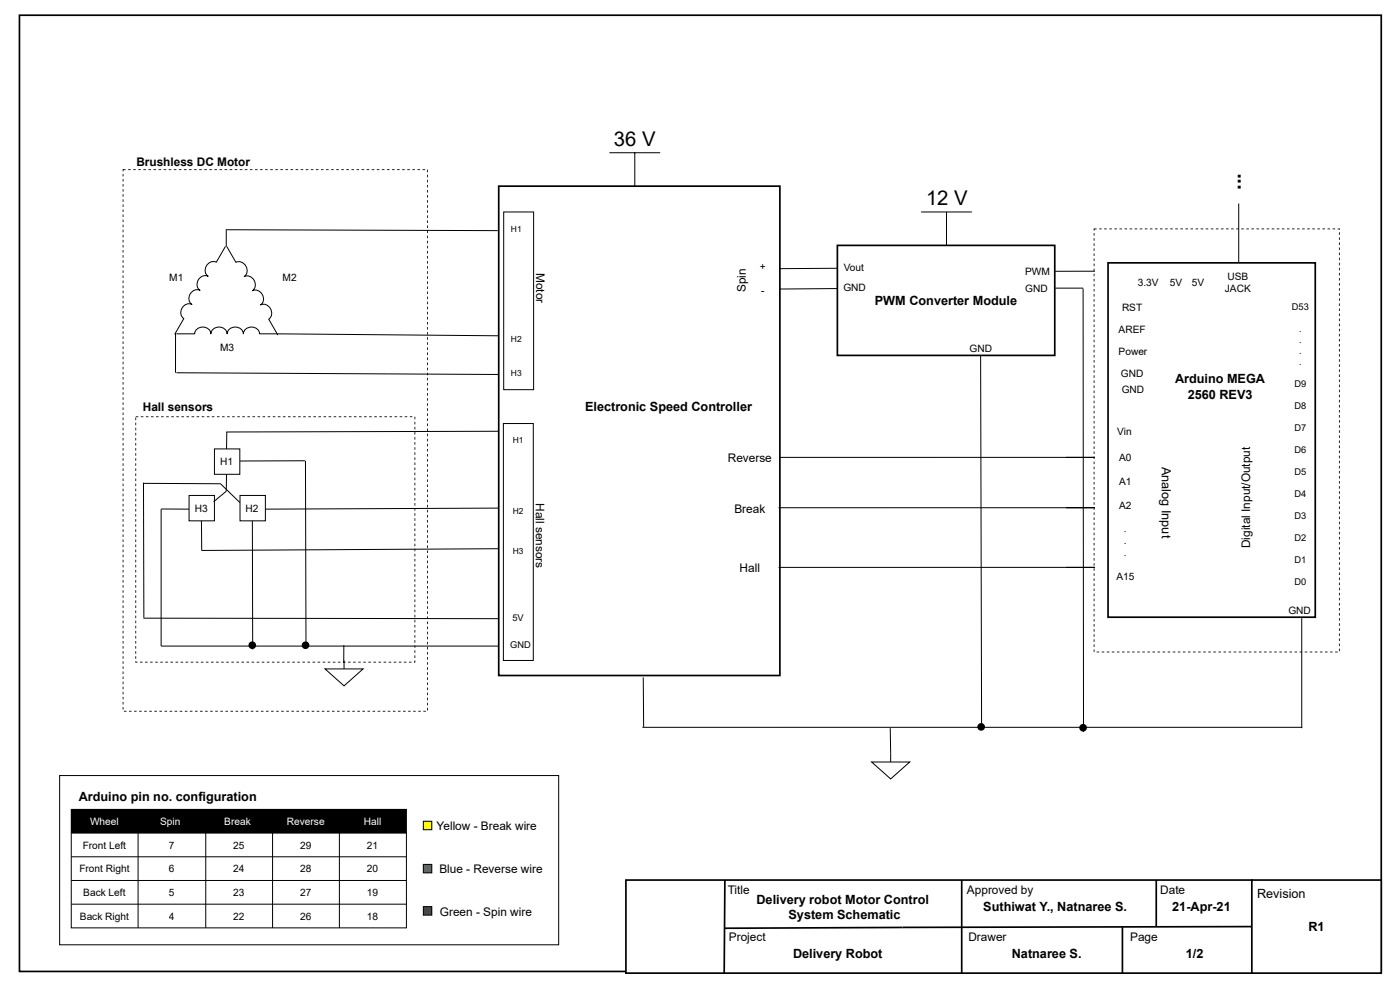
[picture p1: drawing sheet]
<svg xmlns="http://www.w3.org/2000/svg" width="420mm" height="297mm" viewBox="0 0 420 297" stroke-linecap="round" stroke-linejoin="round" font-family="sans-serif">
<path d="M5.8 4.6h408.8v286.8h-408.8zM187.9 264h50.7v28h-50.7z" fill="none" stroke="#000" stroke-width=".51"/>
<path d="M203.1 147h14.2v2.8h-14.2z" fill="#f8f9fa"/>
<path d="M187.9 264h187.8v28h-187.8z" fill="#fff"/>
<path d="M187.9 264h187.8v28h-187.8zM217.6 264l-.2 28.2M288.7 264v28M336.9 278v14M347 264v14M375.7 278l-158.4 .5" fill="none" stroke="#000" stroke-width=".51"/>
<path d="M332.6 78.9h62.2v106.3h-62.2z" fill="#fff"/>
<path d="M332.6 78.9h62.2v106.3h-62.2z" fill="none" stroke="#000" stroke-width=".51"/>
<path d="M320 137.2h8.9h-95.2" fill="none" stroke="#000" stroke-width=".3"/>
<path d="M251.3 73.6h65.3v33h-65.3z" fill="#fff"/>
<path d="M251.3 73.6h65.3v33h-65.3z" fill="none" stroke="#000" stroke-width=".51"/>
<path d="M375.7 264h38.9v28h-38.9z" fill="#fff"/>
<path d="M375.7 264h38.9v28h-38.9z" fill="none" stroke="#000" stroke-width=".51"/>
<path d="M67.7 73.9l-2.8 4.8a2.48 2.48 0 0 0-3 1.1 2.48 2.48 0 0 0 .6 3.1 2.48 2.48 0 0 0-3 1.1 2.48 2.48 0 0 0 .5 3.1 2.48 2.48 0 0 0-2.9 1.1 2.48 2.48 0 0 0 .5 3.1 2.48 2.48 0 0 0-3 1.1 2.48 2.48 0 0 0 .6 3.2l-2.8 4.7M67.9 68.7v5.3M68 73.9l2.8 4.8a2.5 2.5 0 0 1 3 1.1 2.5 2.5 0 0 1-.5 3.2 2.5 2.5 0 0 1 3 1.1 2.5 2.5 0 0 1-.6 3.1 2.5 2.5 0 0 1 3 1.1 2.5 2.5 0 0 1-.5 3.2 2.5 2.5 0 0 1 3 1.1 2.5 2.5 0 0 1-.6 3.1l2.8 4.8M68.2 68.9l81.2 .3M52.7 99.9v11.9M52.9 100.2h5.5a2.48 2.48 0 0 1 2.5-2.1 2.48 2.48 0 0 1 2.4 2.1 2.48 2.48 0 0 1 2.4-2.1 2.48 2.48 0 0 1 2.5 2.1 2.48 2.48 0 0 1 2.4-2.1 2.48 2.48 0 0 1 2.4 2.1 2.48 2.48 0 0 1 2.5-2.1 2.48 2.48 0 0 1 2.4 2.1l72.2 .5M52.9 111.8l97.2 .6" fill="none" stroke="#000" stroke-width=".3"/>
<path d="M64.4 134.7h7.6v7.6h-7.6z" fill="#fff"/>
<path d="M64.4 134.7h7.6v7.6h-7.6z" fill="none" stroke="#000" stroke-width=".3"/>
<path d="M72 148.6h7.7v7.7h-7.7z" fill="#fff"/>
<path d="M72 148.6h7.7v7.7h-7.7z" fill="none" stroke="#000" stroke-width=".3"/>
<path d="M56.7 148.6h7.7v7.7h-7.7z" fill="#fff"/>
<path d="M68.1 129.6l-.1 5.1M91.5 138.2l-19.5 .1M91.7 138.2l.1 54.4M149.8 129.4l-81.9 .2M48.4 152.7v41.1h101.7M48.4 152.7h8.3M56.7 148.6h7.7v7.7h-7.7zM60.5 156.3v8.8l89.4-.5M66.1 145.1l5.9 5.7M68 142.3l-.1 5.1-3.8 3.1M75.7 156.3l.1 38.5M150.6 152.4l-70.9 .3" fill="none" stroke="#000" stroke-width=".3"/>
<g fill="#000">
<circle cx="75.7" cy="193.6" r="1.14"/>
<circle cx="91.7" cy="193.6" r="1.14"/>
</g>
<path d="M97.6 200.7h11.4l-5.7 5.1z" fill="#fff"/>
<path d="M42.9 145l23.2 .1M43.1 144.8l.1 40.5M43 185.5l107.1 .1M103.2 193.6v5.3M103.3 198.1v2.6M97.6 200.7h11.4l-5.7 5.1z" fill="none" stroke="#000" stroke-width=".3"/>
<path d="M42.3 124.9h.7v.3h-.7zM43.8 124.9h.8v.3h-.8zM45.3 124.9h.8v.3h-.8zM46.8 124.9h.8v.3h-.8zM48.4 124.9h.7v.3h-.7zM49.9 124.9h.7v.3h-.7zM51.4 124.9h.8v.3h-.8zM52.9 124.9h.8v.3h-.8zM54.5 124.9h.7v.3h-.7zM56 124.9h.7v.3h-.7zM57.5 124.9h.8v.3h-.8zM59 124.9h.8v.3h-.8zM60.5 124.9h.8v.3h-.8zM62.1 124.9h.7v.3h-.7zM63.6 124.9h.8v.3h-.8zM65.1 124.9h.8v.3h-.8zM66.6 124.9h.8v.3h-.8zM68.2 124.9h.7v.3h-.7zM69.7 124.9h.7v.3h-.7zM71.2 124.9h.8v.3h-.8zM72.7 124.9h.8v.3h-.8zM74.3 124.9h.7v.3h-.7zM75.8 124.9h.7v.3h-.7zM77.3 124.9h.8v.3h-.8zM78.8 124.9h.8v.3h-.8zM80.4 124.9h.7v.3h-.7zM81.9 124.9h.7v.3h-.7zM83.4 124.9h.8v.3h-.8zM84.9 124.9h.8v.3h-.8zM86.4 124.9h.8v.3h-.8zM88 124.9h.7v.3h-.7zM89.5 124.9h.8v.3h-.8zM91 124.9h.8v.3h-.8zM92.5 124.9h.8v.3h-.8zM94.1 124.9h.7v.3h-.7zM95.6 124.9h.7v.3h-.7zM97.1 124.9h.8v.3h-.8zM98.6 124.9h.8v.3h-.8zM100.2 124.9h.7v.3h-.7zM101.7 124.9h.7v.3h-.7zM103.2 124.9h.8v.3h-.8zM104.7 124.9h.8v.3h-.8zM106.2 124.9h.8v.3h-.8zM107.8 124.9h.7v.3h-.7zM109.3 124.9h.8v.3h-.8zM110.8 124.9h.8v.3h-.8zM112.3 124.9h.8v.3h-.8zM113.9 124.9h.7v.3h-.7zM115.4 124.9h.7v.3h-.7zM116.9 124.9h.8v.3h-.8zM118.4 124.9h.8v.3h-.8zM120 124.9h.7v.3h-.7zM121.5 124.9h.7v.3h-.7zM123 124.9h.8v.3h-.8zM124.4 125h.3v.8h-.3zM124.4 126.6h.3v.7h-.3zM124.4 128.1h.3v.7h-.3zM124.4 129.6h.3v.8h-.3zM124.4 131.1h.3v.8h-.3zM124.4 132.6h.3v.8h-.3zM124.4 134.2h.3v.7h-.3zM124.4 135.7h.3v.8h-.3zM124.4 137.2h.3v.8h-.3zM124.4 138.7h.3v.8h-.3zM124.4 140.3h.3v.7h-.3zM124.4 141.8h.3v.7h-.3zM124.4 143.3h.3v.8h-.3zM124.4 144.8h.3v.8h-.3zM124.4 146.4h.3v.7h-.3zM124.4 147.9h.3v.7h-.3zM124.4 149.4h.3v.8h-.3zM124.4 150.9h.3v.8h-.3zM124.4 152.5h.3v.7h-.3zM124.4 154h.3v.7h-.3zM124.4 155.5h.3v.8h-.3zM124.4 157h.3v.8h-.3zM124.4 158.5h.3v.8h-.3zM124.4 160.1h.3v.7h-.3zM124.4 161.6h.3v.8h-.3zM124.4 163.1h.3v.8h-.3zM124.4 164.6h.3v.8h-.3zM124.4 166.2h.3v.7h-.3zM124.4 167.7h.3v.7h-.3zM124.4 169.2h.3v.8h-.3zM124.4 170.7h.3v.8h-.3zM124.4 172.3h.3v.7h-.3zM124.4 173.8h.3v.7h-.3zM124.4 175.3h.3v.8h-.3zM124.4 176.8h.3v.8h-.3zM124.4 178.3h.3v.8h-.3zM124.4 179.9h.3v.7h-.3zM124.4 181.4h.3v.8h-.3zM124.4 182.9h.3v.8h-.3zM124.4 184.4h.3v.8h-.3zM124.4 186h.3v.7h-.3zM124.4 187.5h.3v.7h-.3zM124.4 189h.3v.8h-.3zM124.4 190.5h.3v.8h-.3zM124.4 192.1h.3v.7h-.3zM124.4 193.6h.3v.7h-.3zM124.4 195.1h.3v.8h-.3zM124.4 196.6h.3v.8h-.3zM124.4 198.1h.3v.7h-.4v-.3l.2 .2zM122.7 198.5h.8v.3h-.8zM121.2 198.5h.8v.3h-.8zM119.7 198.5h.8v.3h-.8zM118.2 198.5h.7v.3h-.7zM116.7 198.5h.7v.3h-.7zM115.1 198.5h.8v.3h-.8zM113.6 198.5h.8v.3h-.8zM112.1 198.5h.7v.3h-.7zM110.6 198.5h.7v.3h-.7zM109 198.5h.8v.3h-.8zM107.5 198.5h.8v.3h-.8zM106 198.5h.8v.3h-.8zM104.5 198.5h.7v.3h-.7zM102.9 198.5h.8v.3h-.8zM101.4 198.5h.8v.3h-.8zM99.9 198.5h.8v.3h-.8zM98.4 198.5h.7v.3h-.7zM96.9 198.5h.7v.3h-.7zM95.3 198.5h.8v.3h-.8zM93.8 198.5h.8v.3h-.8zM92.3 198.5h.7v.3h-.7zM90.8 198.5h.7v.3h-.7zM89.2 198.5h.8v.3h-.8zM87.7 198.5h.8v.3h-.8zM86.2 198.5h.8v.3h-.8zM84.7 198.5h.7v.3h-.7zM83.1 198.5h.8v.3h-.8zM81.6 198.5h.8v.3h-.8zM80.1 198.5h.8v.3h-.8zM78.6 198.5h.7v.3h-.7zM77.1 198.5h.7v.3h-.7zM75.5 198.5h.8v.3h-.8zM74 198.5h.8v.3h-.8zM72.5 198.5h.7v.3h-.7zM71 198.5h.7v.3h-.7zM69.4 198.5h.8v.3h-.8zM67.9 198.5h.8v.3h-.8zM66.4 198.5h.7v.3h-.7zM64.9 198.5h.7v.3h-.7zM63.3 198.5h.8v.3h-.8zM61.8 198.5h.8v.3h-.8zM60.3 198.5h.8v.3h-.8zM58.8 198.5h.7v.3h-.7zM57.2 198.5h.8v.3h-.8zM55.7 198.5h.8v.3h-.8zM54.2 198.5h.8v.3h-.8zM52.7 198.5h.7v.3h-.7zM51.2 198.5h.7v.3h-.7zM49.6 198.5h.8v.3h-.8zM48.1 198.5h.8v.3h-.8zM46.6 198.5h.7v.3h-.7zM45.1 198.5h.7v.3h-.7zM43.5 198.5h.8v.3h-.8zM42 198.5h.8v.3h-.8zM40.6 198.4h.3l-.2 .3 .6-.2v.3h-.7zM40.6 196.9h.3v.7h-.3zM40.6 195.4h.3v.7h-.3zM40.6 193.8h.3v.8h-.3zM40.6 192.3h.3v.8h-.3zM40.6 190.8h.3v.7h-.3zM40.6 189.3h.3v.7h-.3zM40.6 187.7h.3v.8h-.3zM40.6 186.2h.3v.8h-.3zM40.6 184.7h.3v.8h-.3zM40.6 183.2h.3v.7h-.3zM40.6 181.6h.3v.8h-.3zM40.6 180.1h.3v.8h-.3zM40.6 178.6h.3v.8h-.3zM40.6 177.1h.3v.7h-.3zM40.6 175.6h.3v.7h-.3zM40.6 174h.3v.8h-.3zM40.6 172.5h.3v.8h-.3zM40.6 171h.3v.7h-.3zM40.6 169.5h.3v.7h-.3zM40.6 167.9h.3v.8h-.3zM40.6 166.4h.3v.8h-.3zM40.6 164.9h.3v.8h-.3zM40.6 163.4h.3v.7h-.3zM40.6 161.8h.3v.8h-.3zM40.6 160.3h.3v.8h-.3zM40.6 158.8h.3v.8h-.3zM40.6 157.3h.3v.7h-.3zM40.6 155.8h.3v.7h-.3zM40.6 154.2h.3v.8h-.3zM40.6 152.7h.3v.8h-.3zM40.6 151.2h.3v.7h-.3zM40.6 149.7h.3v.7h-.3zM40.6 148.1h.3v.8h-.3zM40.6 146.6h.3v.8h-.3zM40.6 145.1h.3v.7h-.3zM40.6 143.6h.3v.7h-.3zM40.6 142h.3v.8h-.3zM40.6 140.5h.3v.8h-.3zM40.6 139h.3v.8h-.3zM40.6 137.5h.3v.7h-.3zM40.6 135.9h.3v.8h-.3zM40.6 134.4h.3v.8h-.3zM40.6 132.9h.3v.8h-.3zM40.6 131.4h.3v.7h-.3zM40.6 129.9h.3v.7h-.3zM40.6 128.3h.3v.8h-.3zM40.6 126.8h.3v.8h-.3zM40.6 125.3h.3v.7h-.3zM40.7 124.9h.8v.3h-.8z" fill="#000"/>
<path d="M149.7 55.9h84.4v146.8h-84.4z" fill="#fff"/>
<path d="M149.7 55.9h84.4v146.8h-84.4z" fill="none" stroke="#000" stroke-width=".51"/>
<g fill="none" stroke="#000" stroke-width=".3">
<path d="M182.9 45.8h15.2M190.5 45.8v10.2M151.2 63.6h9v53.3h-9zM276.5 63.6h15.2M284.1 63.6v10.1M251.5 86.6l-17.6 .1M251.5 80.5l-17.6 .1M316.7 86.4h8.4M325.1 86.6l.1 133M294.3 106.5l.3 111.7M151.1 127.1h9v71h-9zM320 170.2h8.9h-95.2"/>
<path d="M390.7 185.5v33M193.1 203.2l.1 14.9M267.2 218.5l.1 10.1M390.8 218.2h-198M261.6 228.6h11.4l-5.7 5.1z"/>
</g>
<g fill="#000">
<path d="M38.5 50.8h.7v.2h-.7zM40 50.8h.7v.2h-.7zM41.5 50.8h.8v.2h-.8zM43 50.8h.8v.2h-.8zM44.6 50.8h.7v.2h-.7zM46.1 50.8h.7v.2h-.7zM47.6 50.8h.8v.2h-.8zM49.1 50.8h.8v.2h-.8zM50.6 50.8h.8v.2h-.8zM52.2 50.8h.7v.2h-.7zM53.7 50.8h.8v.2h-.8zM55.2 50.8h.8v.2h-.8zM56.7 50.8h.8v.2h-.8zM58.3 50.8h.7v.2h-.7zM59.8 50.8h.7v.2h-.7zM61.3 50.8h.8v.2h-.8zM62.8 50.8h.8v.2h-.8zM64.4 50.8h.7v.2h-.7zM65.9 50.8h.7v.2h-.7zM67.4 50.8h.8v.2h-.8zM68.9 50.8h.8v.2h-.8zM70.4 50.8h.8v.2h-.8zM72 50.8h.7v.2h-.7zM73.5 50.8h.8v.2h-.8zM75 50.8h.8v.2h-.8zM76.5 50.8h.8v.2h-.8zM78.1 50.8h.7v.2h-.7zM79.6 50.8h.8v.2h-.8zM81.1 50.8h.8v.2h-.8zM82.6 50.8h.8v.2h-.8zM84.2 50.8h.7v.2h-.7zM85.7 50.8h.7v.2h-.7zM87.2 50.8h.8v.2h-.8zM88.7 50.8h.8v.2h-.8zM90.3 50.8h.7v.2h-.7zM91.8 50.8h.7v.2h-.7zM93.3 50.8h.8v.2h-.8zM94.8 50.8h.8v.2h-.8zM96.3 50.8h.8v.2h-.8zM97.9 50.8h.7v.2h-.7zM99.4 50.8h.8v.2h-.8zM100.9 50.8h.8v.2h-.8zM102.4 50.8h.8v.2h-.8zM104 50.8h.7v.2h-.7zM105.5 50.8h.7v.2h-.7zM107 50.8h.8v.2h-.8zM108.5 50.8h.8v.2h-.8zM110.1 50.8h.7v.2h-.7zM111.6 50.8h.7v.2h-.7zM113.1 50.8h.8v.2h-.8zM114.6 50.8h.8v.2h-.8zM116.1 50.8h.8v.2h-.8zM117.7 50.8h.7v.2h-.7zM119.2 50.8h.8v.2h-.8zM120.7 50.8h.8v.2h-.8zM122.2 50.8h.8v.2h-.8zM123.8 50.8h.7v.2h-.7zM125.3 50.8h.7v.2h-.7zM126.8 50.8h.8v.2h-.8zM128.2 50.9h.3v.8h-.3zM128.2 52.4h.3v.8h-.3zM128.2 53.9h.3v.8h-.3zM128.2 55.5h.3v.7h-.3zM128.2 57h.3v.8h-.3zM128.2 58.5h.3v.8h-.3zM128.2 60h.3v.8h-.3zM128.2 61.6h.3v.7h-.3zM128.2 63.1h.3v.7h-.3zM128.2 64.6h.3v.8h-.3zM128.2 66.1h.3v.8h-.3zM128.2 67.7h.3v.7h-.3zM128.2 69.2h.3v.7h-.3zM128.2 70.7h.3v.8h-.3zM128.2 72.2h.3v.8h-.3zM128.2 73.7h.3v.8h-.3zM128.2 75.3h.3v.7h-.3zM128.2 76.8h.3v.8h-.3zM128.2 78.3h.3v.8h-.3zM128.2 79.8h.3v.8h-.3zM128.2 81.4h.3v.7h-.3zM128.2 82.9h.3v.8h-.3zM128.2 84.4h.3v.8h-.3zM128.2 85.9h.3v.8h-.3zM128.2 87.5h.3v.7h-.3zM128.2 89h.3v.7h-.3zM128.2 90.5h.3v.8h-.3zM128.2 92h.3v.8h-.3zM128.2 93.6h.3v.7h-.3zM128.2 95.1h.3v.7h-.3zM128.2 96.6h.3v.8h-.3zM128.2 98.1h.3v.8h-.3zM128.2 99.6h.3v.8h-.3zM128.2 101.2h.3v.7h-.3zM128.2 102.7h.3v.8h-.3zM128.2 104.2h.3v.8h-.3zM128.2 105.7h.3v.8h-.3zM128.2 107.3h.3v.7h-.3zM128.2 108.8h.3v.7h-.3zM128.2 110.3h.3v.8h-.3zM128.2 111.8h.3v.8h-.3zM128.2 113.4h.3v.7h-.3zM128.2 114.9h.3v.7h-.3zM128.2 116.4h.3v.8h-.3zM128.2 117.9h.3v.8h-.3zM128.2 119.4h.3v.8h-.3zM128.2 121h.3v.7h-.3zM128.2 122.5h.3v.8h-.3zM128.2 124h.3v.8h-.3zM128.2 125.5h.3v.8h-.3zM128.2 127.1h.3v.7h-.3zM128.2 128.6h.3v.7h-.3zM128.2 130.1h.3v.8h-.3zM128.2 131.6h.3v.8h-.3zM128.2 133.2h.3v.7h-.3zM128.2 134.7h.3v.7h-.3zM128.2 136.2h.3v.8h-.3zM128.2 137.7h.3v.8h-.3zM128.2 139.2h.3v.8h-.3zM128.2 140.8h.3v.7h-.3zM128.2 142.3h.3v.8h-.3zM128.2 143.8h.3v.8h-.3zM128.2 145.3h.3v.8h-.3zM128.2 146.9h.3v.7h-.3zM128.2 148.4h.3v.7h-.3zM128.2 149.9h.3v.8h-.3zM128.2 151.4h.3v.8h-.3zM128.2 153h.3v.7h-.3zM128.2 154.5h.3v.7h-.3zM128.2 156h.3v.8h-.3zM128.2 157.5h.3v.8h-.3zM128.2 159.1h.3v.7h-.3zM128.2 160.6h.3v.7h-.3zM128.2 162.1h.3v.8h-.3zM128.2 163.6h.3v.8h-.3zM128.2 165.1h.3v.8h-.3zM128.2 166.7h.3v.7h-.3zM128.2 168.2h.3v.8h-.3zM128.2 169.7h.3v.8h-.3zM128.2 171.2h.3v.8h-.3zM128.2 172.8h.3v.7h-.3zM128.2 174.3h.3v.7h-.3zM128.2 175.8h.3v.8h-.3zM128.2 177.3h.3v.8h-.3zM128.2 178.9h.3v.7h-.3zM128.2 180.4h.3v.7h-.3zM128.2 181.9h.3v.8h-.3zM128.2 183.4h.3v.8h-.3zM128.2 184.9h.3v.8h-.3zM128.2 186.5h.3v.7h-.3zM128.2 188h.3v.8h-.3zM128.2 189.5h.3v.8h-.3zM128.2 191h.3v.8h-.3zM128.2 192.6h.3v.7h-.3zM128.2 194.1h.3v.7h-.3zM128.2 195.6h.3v.8h-.3zM128.2 197.1h.3v.8h-.3zM128.2 198.7h.3v.7h-.3zM128.2 200.2h.3v.7h-.3zM128.2 201.7h.3v.8h-.3zM128.2 203.2h.3v.8h-.3zM128.2 204.7h.3v.8h-.3zM128.2 206.3h.3v.7h-.3zM128.2 207.8h.3v.8h-.3zM128.2 209.3h.3v.8h-.3zM128.2 210.8h.3v.8h-.3zM128.2 212.4h.3v.7h-.3zM127.1 213.3h.7v.2h-.7zM125.5 213.3h.8v.2h-.8zM124 213.3h.8v.2h-.8zM122.5 213.3h.8v.2h-.8zM121 213.3h.7v.2h-.7zM119.4 213.3h.8v.2h-.8zM117.9 213.3h.8v.2h-.8zM116.4 213.3h.8v.2h-.8zM114.9 213.3h.7v.2h-.7zM113.4 213.3h.7v.2h-.7zM111.8 213.3h.8v.2h-.8zM110.3 213.3h.8v.2h-.8zM108.8 213.3h.7v.2h-.7zM107.3 213.3h.7v.2h-.7zM105.7 213.3h.8v.2h-.8zM104.2 213.3h.8v.2h-.8zM102.7 213.3h.8v.2h-.8zM101.2 213.3h.7v.2h-.7zM99.6 213.3h.8v.2h-.8zM98.1 213.3h.8v.2h-.8zM96.6 213.3h.8v.2h-.8zM95.1 213.3h.7v.2h-.7zM93.6 213.3h.7v.2h-.7zM92 213.3h.8v.2h-.8zM90.5 213.3h.8v.2h-.8zM89 213.3h.7v.2h-.7zM87.5 213.3h.7v.2h-.7zM85.9 213.3h.8v.2h-.8zM84.4 213.3h.8v.2h-.8zM82.9 213.3h.8v.2h-.8zM81.4 213.3h.7v.2h-.7zM79.8 213.3h.8v.2h-.8zM78.3 213.3h.8v.2h-.8zM76.8 213.3h.8v.2h-.8zM75.3 213.3h.7v.2h-.7zM73.7 213.3h.8v.2h-.8zM72.2 213.3h.8v.2h-.8zM70.7 213.3h.8v.2h-.8zM69.2 213.3h.7v.2h-.7zM67.7 213.3h.7v.2h-.7zM66.1 213.3h.8v.2h-.8zM64.6 213.3h.8v.2h-.8zM63.1 213.3h.7v.2h-.7zM61.6 213.3h.7v.2h-.7zM60 213.3h.8v.2h-.8zM58.5 213.3h.8v.2h-.8zM57 213.3h.8v.2h-.8zM55.5 213.3h.7v.2h-.7zM53.9 213.3h.8v.2h-.8zM52.4 213.3h.8v.2h-.8zM50.9 213.3h.8v.2h-.8zM49.4 213.3h.7v.2h-.7zM47.9 213.3h.7v.2h-.7zM46.3 213.3h.8v.2h-.8zM44.8 213.3h.8v.2h-.8zM43.3 213.3h.7v.2h-.7zM41.8 213.3h.7v.2h-.7zM40.2 213.3h.8v.2h-.8zM38.7 213.3h.8v.2h-.8zM37.2 213.3h.8v.2h-.8zM36.8 212.1h.3v.8h-.3zM36.8 210.6h.3v.7h-.3zM36.8 209.1h.3v.7h-.3zM36.8 207.5h.3v.8h-.3zM36.8 206h.3v.8h-.3zM36.8 204.5h.3v.8h-.3zM36.8 203h.3v.7h-.3zM36.8 201.4h.3v.8h-.3zM36.8 199.9h.3v.8h-.3zM36.8 198.4h.3v.8h-.3zM36.8 196.9h.3v.7h-.3zM36.8 195.4h.3v.7h-.3zM36.8 193.8h.3v.8h-.3zM36.8 192.3h.3v.8h-.3zM36.8 190.8h.3v.7h-.3zM36.8 189.3h.3v.7h-.3zM36.8 187.7h.3v.8h-.3zM36.8 186.2h.3v.8h-.3zM36.8 184.7h.3v.8h-.3zM36.8 183.2h.3v.7h-.3zM36.8 181.6h.3v.8h-.3zM36.8 180.1h.3v.8h-.3zM36.8 178.6h.3v.8h-.3zM36.8 177.1h.3v.7h-.3zM36.8 175.6h.3v.7h-.3zM36.8 174h.3v.8h-.3zM36.8 172.5h.3v.8h-.3zM36.8 171h.3v.7h-.3zM36.8 169.5h.3v.7h-.3zM36.8 167.9h.3v.8h-.3zM36.8 166.4h.3v.8h-.3zM36.8 164.9h.3v.8h-.3zM36.8 163.4h.3v.7h-.3zM36.8 161.8h.3v.8h-.3zM36.8 160.3h.3v.8h-.3zM36.8 158.8h.3v.8h-.3zM36.8 157.3h.3v.7h-.3zM36.8 155.8h.3v.7h-.3zM36.8 154.2h.3v.8h-.3zM36.8 152.7h.3v.8h-.3zM36.8 151.2h.3v.7h-.3zM36.8 149.7h.3v.7h-.3zM36.8 148.1h.3v.8h-.3zM36.8 146.6h.3v.8h-.3zM36.8 145.1h.3v.7h-.3zM36.8 143.6h.3v.7h-.3zM36.8 142h.3v.8h-.3zM36.8 140.5h.3v.8h-.3zM36.8 139h.3v.8h-.3zM36.8 137.5h.3v.7h-.3zM36.8 135.9h.3v.8h-.3zM36.8 134.4h.3v.8h-.3zM36.8 132.9h.3v.8h-.3zM36.8 131.4h.3v.7h-.3zM36.8 129.9h.3v.7h-.3zM36.8 128.3h.3v.8h-.3zM36.8 126.8h.3v.8h-.3zM36.8 125.3h.3v.7h-.3zM36.8 123.8h.3v.7h-.3zM36.8 122.2h.3v.8h-.3zM36.8 120.7h.3v.8h-.3zM36.8 119.2h.3v.8h-.3zM36.8 117.7h.3v.7h-.3zM36.8 116.1h.3v.8h-.3zM36.8 114.6h.3v.8h-.3zM36.8 113.1h.3v.8h-.3zM36.8 111.6h.3v.7h-.3zM36.8 110.1h.3v.7h-.3zM36.8 108.5h.3v.8h-.3zM36.8 107h.3v.8h-.3zM36.8 105.5h.3v.7h-.3zM36.8 104h.3v.7h-.3zM36.8 102.4h.3v.8h-.3zM36.8 100.9h.3v.8h-.3zM36.8 99.4h.3v.8h-.3zM36.8 97.9h.3v.7h-.3zM36.8 96.3h.3v.8h-.3zM36.8 94.8h.3v.8h-.3zM36.8 93.3h.3v.8h-.3zM36.8 91.8h.3v.7h-.3zM36.8 90.3h.3v.7h-.3zM36.8 88.7h.3v.8h-.3zM36.8 87.2h.3v.8h-.3zM36.8 85.7h.3v.7h-.3zM36.8 84.2h.3v.7h-.3zM36.8 82.6h.3v.8h-.3zM36.8 81.1h.3v.8h-.3zM36.8 79.6h.3v.8h-.3zM36.8 78.1h.3v.7h-.3zM36.8 76.5h.3v.8h-.3zM36.8 75h.3v.8h-.3zM36.8 73.5h.3v.8h-.3zM36.8 72h.3v.7h-.3zM36.8 70.4h.3v.8h-.3zM36.8 68.9h.3v.8h-.3zM36.8 67.4h.3v.8h-.3zM36.8 65.9h.3v.7h-.3zM36.8 64.4h.3v.7h-.3zM36.8 62.8h.3v.8h-.3zM36.8 61.3h.3v.8h-.3zM36.8 59.8h.3v.7h-.3zM36.8 58.3h.3v.7h-.3zM36.8 56.7h.3v.8h-.3zM36.8 55.2h.3v.8h-.3zM36.8 53.7h.3v.8h-.3zM36.8 52.2h.3v.7h-.3zM36.8 50.8h.9v.2l-.8-.1 .2 .5h-.3z"/>
<circle cx="294.5" cy="218.1" r="1.14"/>
<circle cx="325.1" cy="218.3" r="1.14"/>
</g>
<path d="M17.9 232.7h149.8v50.7h-149.8z" fill="#fff"/>
<path d="M371.8 61.1v17.7M328.6 81.4h-11.9M320 152.3h8.9h-95.2M17.9 232.7h149.8v50.7h-149.8z" fill="none" stroke="#000" stroke-width=".3"/>
<path d="M329.9 68.5h.8v.3h-.8zM331.4 68.5h.8v.3h-.8zM333 68.5h.7v.3h-.7zM334.5 68.5h.7v.3h-.7zM336 68.5h.8v.3h-.8zM337.5 68.5h.8v.3h-.8zM339 68.5h.8v.3h-.8zM340.6 68.5h.7v.3h-.7zM342.1 68.5h.8v.3h-.8zM343.6 68.5h.8v.3h-.8zM345.1 68.5h.8v.3h-.8zM346.7 68.5h.7v.3h-.7zM348.2 68.5h.7v.3h-.7zM349.7 68.5h.8v.3h-.8zM351.2 68.5h.8v.3h-.8zM352.8 68.5h.7v.3h-.7zM354.3 68.5h.7v.3h-.7zM355.8 68.5h.8v.3h-.8zM357.3 68.5h.8v.3h-.8zM358.8 68.5h.8v.3h-.8zM360.4 68.5h.7v.3h-.7zM361.9 68.5h.8v.3h-.8zM363.4 68.5h.8v.3h-.8zM364.9 68.5h.8v.3h-.8zM366.5 68.5h.7v.3h-.7zM368 68.5h.7v.3h-.7zM369.5 68.5h.8v.3h-.8zM371 68.5h.8v.3h-.8zM372.6 68.5h.7v.3h-.7zM374.1 68.5h.7v.3h-.7zM375.6 68.5h.8v.3h-.8zM377.1 68.5h.8v.3h-.8zM378.7 68.5h.7v.3h-.7zM380.2 68.5h.7v.3h-.7zM381.7 68.5h.8v.3h-.8zM383.2 68.5h.8v.3h-.8zM384.7 68.5h.8v.3h-.8zM386.3 68.5h.7v.3h-.7zM387.8 68.5h.8v.3h-.8zM389.3 68.5h.8v.3h-.8zM390.8 68.5h.8v.3h-.8zM392.4 68.5h.7v.3h-.7zM393.9 68.5h.7v.3h-.7zM395.4 68.5h.8v.3h-.8zM396.9 68.5h.8v.3h-.8zM398.5 68.5h.7v.3h-.7zM400 68.5h.7v.3h-.7zM401.5 68.5h.6v.4h-.2l.1-.2-.5 .1zM401.9 69.7h.2v.7h-.2zM401.9 71.2h.2v.8h-.2zM401.9 72.7h.2v.8h-.2zM401.9 74.3h.2v.7h-.2zM401.9 75.8h.2v.7h-.2zM401.9 77.3h.2v.8h-.2zM401.9 78.8h.2v.8h-.2zM401.9 80.4h.2v.7h-.2zM401.9 81.9h.2v.7h-.2zM401.9 83.4h.2v.8h-.2zM401.9 84.9h.2v.8h-.2zM401.9 86.4h.2v.8h-.2zM401.9 88h.2v.7h-.2zM401.9 89.5h.2v.8h-.2zM401.9 91h.2v.8h-.2zM401.9 92.5h.2v.8h-.2zM401.9 94.1h.2v.7h-.2zM401.9 95.6h.2v.7h-.2zM401.9 97.1h.2v.8h-.2zM401.9 98.6h.2v.8h-.2zM401.9 100.2h.2v.7h-.2zM401.9 101.7h.2v.7h-.2zM401.9 103.2h.2v.8h-.2zM401.9 104.7h.2v.8h-.2zM401.9 106.2h.2v.8h-.2zM401.9 107.8h.2v.7h-.2zM401.9 109.3h.2v.8h-.2zM401.9 110.8h.2v.8h-.2zM401.9 112.3h.2v.8h-.2zM401.9 113.9h.2v.7h-.2zM401.9 115.4h.2v.7h-.2zM401.9 116.9h.2v.8h-.2zM401.9 118.4h.2v.8h-.2zM401.9 120h.2v.7h-.2zM401.9 121.5h.2v.7h-.2zM401.9 123h.2v.8h-.2zM401.9 124.5h.2v.8h-.2zM401.9 126h.2v.8h-.2zM401.9 127.6h.2v.7h-.2zM401.9 129.1h.2v.8h-.2zM401.9 130.6h.2v.8h-.2zM401.9 132.1h.2v.8h-.2zM401.9 133.7h.2v.7h-.2zM401.9 135.2h.2v.7h-.2zM401.9 136.7h.2v.8h-.2zM401.9 138.2h.2v.8h-.2zM401.9 139.8h.2v.7h-.2zM401.9 141.3h.2v.7h-.2zM401.9 142.8h.2v.8h-.2zM401.9 144.3h.2v.8h-.2zM401.9 145.8h.2v.8h-.2zM401.9 147.4h.2v.7h-.2zM401.9 148.9h.2v.8h-.2zM401.9 150.4h.2v.8h-.2zM401.9 151.9h.2v.8h-.2zM401.9 153.5h.2v.7h-.2zM401.9 155h.2v.8h-.2zM401.9 156.5h.2v.8h-.2zM401.9 158h.2v.8h-.2zM401.9 159.6h.2v.7h-.2zM401.9 161.1h.2v.7h-.2zM401.9 162.6h.2v.8h-.2zM401.9 164.1h.2v.8h-.2zM401.9 165.7h.2v.7h-.2zM401.9 167.2h.2v.7h-.2zM401.9 168.7h.2v.8h-.2zM401.9 170.2h.2v.8h-.2zM401.9 171.7h.2v.8h-.2zM401.9 173.3h.2v.7h-.2zM401.9 174.8h.2v.8h-.2zM401.9 176.3h.2v.8h-.2zM401.9 177.8h.2v.8h-.2zM401.9 179.4h.2v.7h-.2zM401.9 180.9h.2v.7h-.2zM401.9 182.4h.2v.8h-.2zM401.9 183.9h.2v.8h-.2zM401.9 185.5h.2v.7h-.2zM401.9 187h.2v.7h-.2zM401.9 188.5h.2v.8h-.2zM401.9 190h.2v.8h-.2zM401.9 191.5h.2v.8h-.2zM401.9 193.1h.2v.7h-.2zM401.9 194.6h.2v.8h-.2zM400.7 195.5h.8v.2h-.8zM399.2 195.5h.8v.2h-.8zM397.7 195.5h.8v.2h-.8zM396.2 195.5h.7v.2h-.7zM394.6 195.5h.8v.2h-.8zM393.1 195.5h.8v.2h-.8zM391.6 195.5h.8v.2h-.8zM390.1 195.5h.7v.2h-.7zM388.6 195.5h.7v.2h-.7zM387 195.5h.8v.2h-.8zM385.5 195.5h.8v.2h-.8zM384 195.5h.7v.2h-.7zM382.5 195.5h.7v.2h-.7zM380.9 195.5h.8v.2h-.8zM379.4 195.5h.8v.2h-.8zM377.9 195.5h.8v.2h-.8zM376.4 195.5h.7v.2h-.7zM374.8 195.5h.8v.2h-.8zM373.3 195.5h.8v.2h-.8zM371.8 195.5h.8v.2h-.8zM370.3 195.5h.7v.2h-.7zM368.7 195.5h.8v.2h-.8zM367.2 195.5h.8v.2h-.8zM365.7 195.5h.8v.2h-.8zM364.2 195.5h.7v.2h-.7zM362.7 195.5h.7v.2h-.7zM361.1 195.5h.8v.2h-.8zM359.6 195.5h.8v.2h-.8zM358.1 195.5h.7v.2h-.7zM356.6 195.5h.7v.2h-.7zM355 195.5h.8v.2h-.8zM353.5 195.5h.8v.2h-.8zM352 195.5h.8v.2h-.8zM350.5 195.5h.7v.2h-.7zM348.9 195.5h.8v.2h-.8zM347.4 195.5h.8v.2h-.8zM345.9 195.5h.8v.2h-.8zM344.4 195.5h.7v.2h-.7zM342.9 195.5h.7v.2h-.7zM341.3 195.5h.8v.2h-.8zM339.8 195.5h.8v.2h-.8zM338.3 195.5h.7v.2h-.7zM336.8 195.5h.7v.2h-.7zM335.2 195.5h.8v.2h-.8zM333.7 195.5h.8v.2h-.8zM332.2 195.5h.8v.2h-.8zM330.7 195.5h.7v.2h-.7zM329.1 195.5h.8v.2h-.8zM328.3 194.8h.2v.8h-.2zM328.3 193.3h.2v.8h-.2zM328.3 191.8h.2v.8h-.2zM328.3 190.3h.2v.7h-.2zM328.3 188.8h.2v.7h-.2zM328.3 187.2h.2v.8h-.2zM328.3 185.7h.2v.8h-.2zM328.3 184.2h.2v.7h-.2zM328.3 182.7h.2v.7h-.2zM328.3 181.1h.2v.8h-.2zM328.3 179.6h.2v.8h-.2zM328.3 178.1h.2v.8h-.2zM328.3 176.6h.2v.7h-.2zM328.3 175h.2v.8h-.2zM328.3 173.5h.2v.8h-.2zM328.3 172h.2v.8h-.2zM328.3 170.5h.2v.7h-.2zM328.3 169h.2v.7h-.2zM328.3 167.4h.2v.8h-.2zM328.3 165.9h.2v.8h-.2zM328.3 164.4h.2v.7h-.2zM328.3 162.9h.2v.7h-.2zM328.3 161.3h.2v.8h-.2zM328.3 159.8h.2v.8h-.2zM328.3 158.3h.2v.8h-.2zM328.3 156.8h.2v.7h-.2zM328.3 155.2h.2v.8h-.2zM328.3 153.7h.2v.8h-.2zM328.3 152.2h.2v.8h-.2zM328.3 150.7h.2v.7h-.2zM328.3 149.1h.2v.8h-.2zM328.3 147.6h.2v.8h-.2zM328.3 146.1h.2v.8h-.2zM328.3 144.6h.2v.7h-.2zM328.3 143.1h.2v.7h-.2zM328.3 141.5h.2v.8h-.2zM328.3 140h.2v.8h-.2zM328.3 138.5h.2v.7h-.2zM328.3 137h.2v.7h-.2zM328.3 135.4h.2v.8h-.2zM328.3 133.9h.2v.8h-.2zM328.3 132.4h.2v.8h-.2zM328.3 130.9h.2v.7h-.2zM328.3 129.3h.2v.8h-.2zM328.3 127.8h.2v.8h-.2zM328.3 126.3h.2v.8h-.2zM328.3 124.8h.2v.7h-.2zM328.3 123.3h.2v.7h-.2zM328.3 121.7h.2v.8h-.2zM328.3 120.2h.2v.8h-.2zM328.3 118.7h.2v.7h-.2zM328.3 117.2h.2v.7h-.2zM328.3 115.6h.2v.8h-.2zM328.3 114.1h.2v.8h-.2zM328.3 112.6h.2v.8h-.2zM328.3 111.1h.2v.7h-.2zM328.3 109.5h.2v.8h-.2zM328.3 108h.2v.8h-.2zM328.3 106.5h.2v.8h-.2zM328.3 105h.2v.7h-.2zM328.3 103.5h.2v.7h-.2zM328.3 101.9h.2v.8h-.2zM328.3 100.4h.2v.8h-.2zM328.3 98.9h.2v.7h-.2zM328.3 97.4h.2v.7h-.2zM328.3 95.8h.2v.8h-.2zM328.3 94.3h.2v.8h-.2zM328.3 92.8h.2v.8h-.2zM328.3 91.3h.2v.7h-.2zM328.3 89.7h.2v.8h-.2zM328.3 88.2h.2v.8h-.2zM328.3 86.7h.2v.8h-.2zM328.3 85.2h.2v.7h-.2zM328.3 83.7h.2v.7h-.2zM328.3 82.1h.2v.8h-.2zM328.3 80.6h.2v.8h-.2zM328.3 79.1h.2v.7h-.2zM328.3 77.6h.2v.7h-.2zM328.3 76h.2v.8h-.2zM328.3 74.5h.2v.8h-.2zM328.3 73h.2v.7h-.2zM328.3 71.5h.2v.7h-.2zM328.3 69.9h.2v.8h-.2zM328.3 68.5h.8v.3l-.7-.1 .1 .5h-.2z" fill="#000"/>
<path d="M21.4 242.8h100.6v35.6h-100.6z" fill="#fff"/>
<path d="M21.4 242.8h100.6v35.6h-100.6zM21.4 249.9h100.6M21.4 257h100.6M41.4 242.8v35.6M61.8 242.8v35.6M81.8 242.8v35.6M101.9 242.8v35.6M21.4 264.2h100.6M21.4 271.3h100.6" fill="none" stroke="#000" stroke-width=".3"/>
<path d="M21.4 242.8h20v7.1h-20zM26.9 244.7h8.9v3.6h-8.9zM41.4 242.8h20.4v7.1h-20.4zM48 244.7h7.1v3.6h-7.1zM61.8 242.8h20v7.1h-20zM67.3 244.7h8.9v3.6h-8.9zM81.8 242.8h20.1v7.1h-20.1zM86.1 244.7h11.4v3.6h-11.4zM101.9 242.8h20v7.1h-20zM109.2 244.7h5.3v3.6h-5.3z" fill="#000"/>
<path d="M127.1 246.4h2.5v2.5h-2.5z" fill="#ff0"/>
<path d="M127.1 246.4h2.5v2.5h-2.5z" fill="none" stroke="#000" stroke-width=".3"/>
<path d="M127.1 259.3h2.5v2.6h-2.5z" fill="#06c"/>
<path d="M127.1 259.3h2.5v2.6h-2.5z" fill="none" stroke="#000" stroke-width=".3"/>
<path d="M127.1 272h2.5v2.6h-2.5z" fill="#4d9900"/>
<path d="M127.1 272h2.5v2.6h-2.5z" fill="none" stroke="#000" stroke-width=".3"/>
<g font-size="6.1">
<text x="184.3" y="43.7">36 V</text>
<text x="372.4" y="57" transform="rotate(-90 372.4 57)">...</text>
<text x="277.9" y="61.4">12 V</text>
</g>
<g font-size="3.8">
<text x="262.6" y="91.6">PWM Converter Module</text>
<text x="352.7" y="115">Arduino MEGA</text>
<text x="356.5" y="119.6">2560 REV3</text>
<text x="175.6" y="123.4">Electronic Speed Controller</text>
<text x="348.7" y="140" transform="rotate(90 348.7 140)">Analog Input</text>
<text x="23.6" y="240.2">Arduino pin no. configuration</text>
<text x="377.3" y="269.4">Revision</text>
<text x="227" y="271.1">Delivery robot Motor Control</text>
<text x="236.7" y="275.7">System Schematic</text>
<text x="295.1" y="273.4">Suthiwat Y., Natnaree S.</text>
<text x="351.8" y="273.4">21-Apr-21</text>
<text x="392.7" y="279.3">R1</text>
<text x="238" y="287.4">Delivery Robot</text>
<text x="303.7" y="287.4">Natnaree S.</text>
<text x="355.9" y="287.4">1/2</text>
</g>
<g font-size="3.6">
<text x="40.9" y="49.8">Brushless DC Motor</text>
<text x="161" y="81.9" transform="rotate(90 161 81.9)">Motor</text>
<text x="223.8" y="87.6" transform="rotate(-90 223.8 87.6)">Spin</text>
<text x="42.9" y="123.4">Hall sensors</text>
<text x="218.4" y="138.6">Reverse</text>
<text x="160.9" y="150.9" transform="rotate(90 160.9 150.9)">Hall sensors</text>
<text x="220.4" y="153.8">Break</text>
<text x="375.2" y="164.4" transform="rotate(-90 375.2 164.4)">Digital Input/Output</text>
<text x="222" y="171.6">Hall</text>
<text x="131.1" y="249">Yellow - Break wire</text>
<text x="131.9" y="262">Blue - Reverse wire</text>
<text x="218.5" y="268.3">Title</text>
<text x="290.2" y="268.1">Approved by</text>
<text x="348.2" y="268.1">Date</text>
<text x="132" y="274.7">Green - Spin wire</text>
<text x="218.8" y="282.3">Project</text>
<text x="290.7" y="282.3">Drawer</text>
<text x="339.2" y="282.3">Page</text>
</g>
<g font-size="3">
<text x="228.1" y="81">+</text>
<text x="253.2" y="81.2">Vout</text>
<text x="307.7" y="82.5">PWM</text>
<text x="50.8" y="84.3">M1</text>
<text x="84.8" y="84.3">M2</text>
<text x="228.5" y="88.1">-</text>
<text x="253.2" y="87.3">GND</text>
<text x="307.7" y="87.6">GND</text>
<text x="341.5" y="85.8">3.3V</text>
<text x="351.1" y="85.8">5V</text>
<text x="357.7" y="85.8">5V</text>
<text x="367.6" y="87.6">JACK</text>
<text x="368.4" y="84">USB</text>
<text x="336.8" y="93.2">RST</text>
<text x="335.7" y="100">AREF</text>
<text x="66.1" y="105.4">M3</text>
<text x="291" y="105.6">GND</text>
<text x="335.7" y="106.6">Power</text>
<text x="336.4" y="113">GND</text>
<text x="336.7" y="117.8">GND</text>
<text x="335.3" y="130.5">Vin</text>
<text x="66.1" y="139.6">H1</text>
<text x="335.9" y="138.4">A0</text>
<text x="335.9" y="145.5">A1</text>
<text x="58.5" y="153.6">H3</text>
<text x="73.7" y="153.6">H2</text>
<text x="335.9" y="152.6">A2</text>
<text x="337.4" y="159.7">.</text>
<text x="337.4" y="163.2">.</text>
<text x="337.4" y="166.8">.</text>
<text x="335.1" y="173.9">A15</text>
<text x="386.7" y="184.1">GND</text>
<text x="24.8" y="254.6">Front Left</text>
<text x="50.7" y="254.6">7</text>
<text x="70" y="254.6">25</text>
<text x="90.1" y="254.6">29</text>
<text x="110.1" y="254.6">21</text>
<text x="23.8" y="261.7">Front Right</text>
<text x="50.7" y="261.7">6</text>
<text x="70" y="261.7">24</text>
<text x="90.1" y="261.7">28</text>
<text x="110.1" y="261.7">20</text>
<text x="25" y="268.9">Back Left</text>
<text x="50.7" y="268.9">5</text>
<text x="70" y="268.9">23</text>
<text x="90.1" y="268.9">27</text>
<text x="110.1" y="268.9">19</text>
<text x="24" y="276">Back Right</text>
<text x="50.7" y="276">4</text>
<text x="70" y="276">22</text>
<text x="90.1" y="276">26</text>
<text x="110.1" y="276">18</text>
</g>
<g font-size="3" fill="#fff">
<text x="27" y="247.5">Wheel</text>
<text x="48.1" y="247.5">Spin</text>
<text x="67.3" y="247.5">Break</text>
<text x="86.1" y="247.5">Reverse</text>
<text x="109.2" y="247.5">Hall</text>
</g>
<g font-size="2.8">
<text x="387.8" y="92.9">D53</text>
<text x="389.9" y="99.5">.</text>
<text x="389.9" y="102.8">.</text>
<text x="389.9" y="106.1">.</text>
<text x="389.9" y="109.4">.</text>
<text x="388.5" y="116">D9</text>
<text x="388.5" y="122.6">D8</text>
<text x="388.5" y="129.2">D7</text>
<text x="388.5" y="135.8">D6</text>
<text x="388.5" y="142.4">D5</text>
<text x="388.5" y="149">D4</text>
<text x="388.5" y="155.6">D3</text>
<text x="388.5" y="162.2">D2</text>
<text x="388.5" y="168.8">D1</text>
<text x="388.5" y="175.4">D0</text>
<text x="153.8" y="186.3">5V</text>
<text x="153.2" y="194.5">GND</text>
</g>
<g font-size="2.5">
<text x="153.4" y="69.6">H1</text>
<text x="153.4" y="102.6">H2</text>
<text x="153.4" y="112.7">H3</text>
<text x="153.9" y="132.8">H1</text>
<text x="153.9" y="154.1">H2</text>
<text x="153.9" y="166.3">H3</text>
</g>
</svg>
